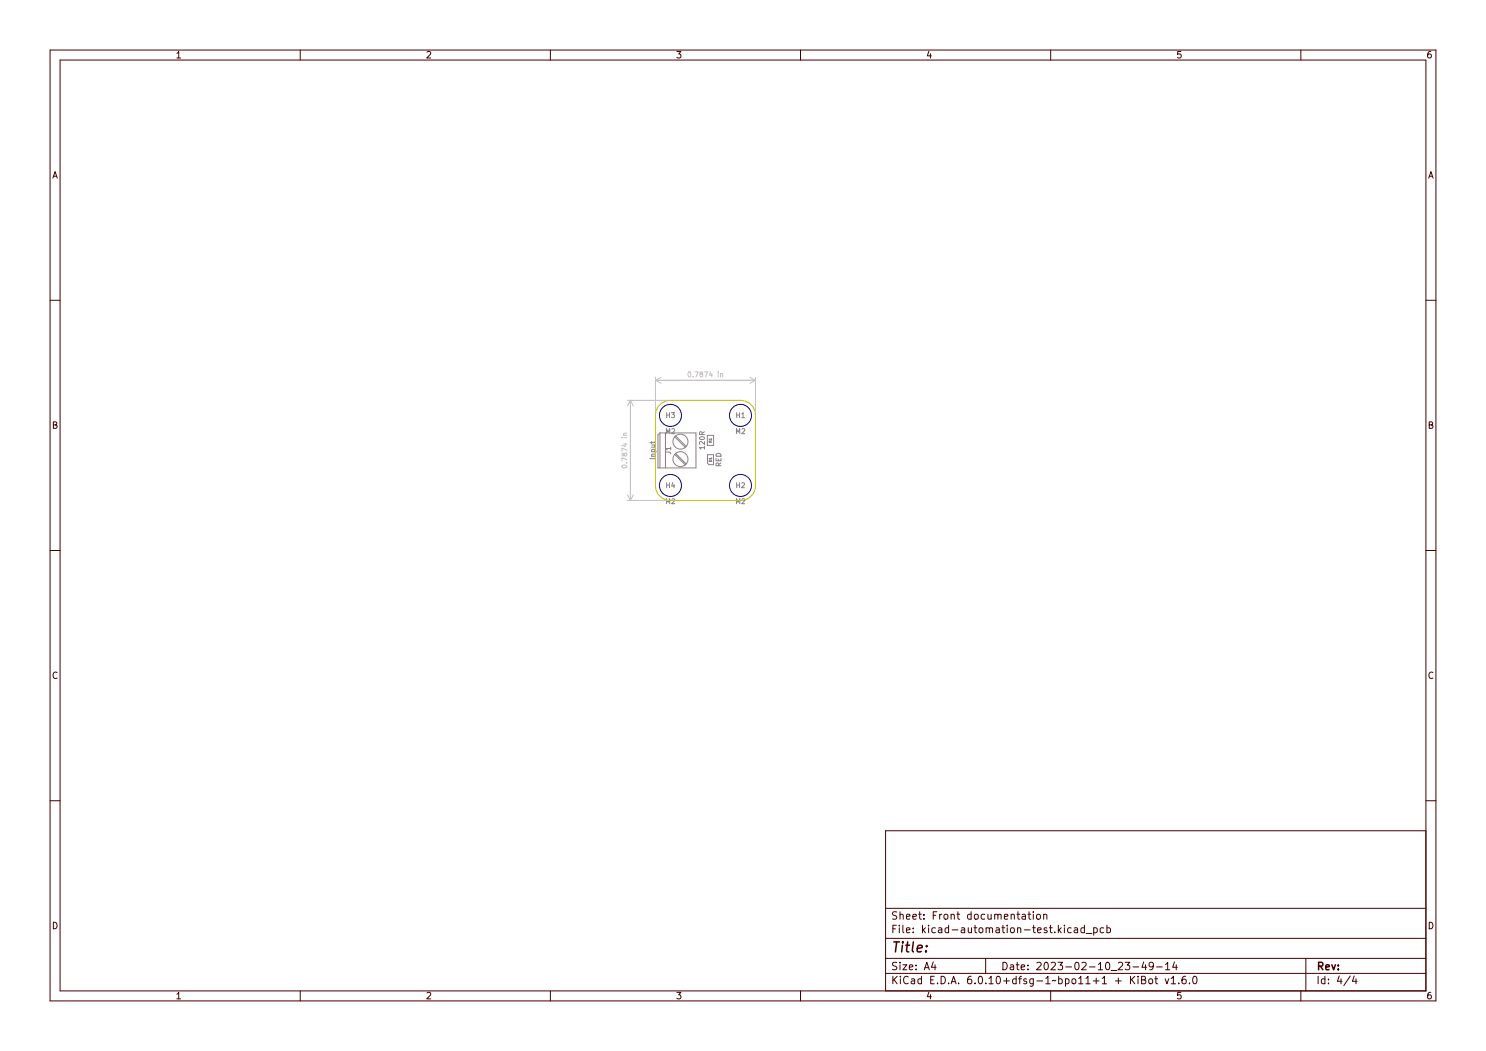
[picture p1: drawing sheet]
<svg xmlns="http://www.w3.org/2000/svg" width="1485mm" height="1050mm" viewBox="0 0 1485 1050" stroke-linecap="round" stroke-linejoin="round" font-family="sans-serif">
<g fill="none" stroke="#848484" stroke-width="1">
<path d="M659 432h36v35h-38v-33zM659 432v35M665 432v35M674 436l11 11M675 435l11 11M699 437a2.4 2.4 0 0 1 3-1 2.4 2.4 0 0 1 2 2 2.4 2.4 0 0 1-3 1 2.4 2.4 0 0 1-2-2zM700 437a2.4 2.4 0 0 1 3-1 2.4 2.4 0 0 1 1 3 2.4 2.4 0 0 1-3 1 2.4 2.4 0 0 1-1-3zM700 433l1-1 1 1 2-1-2 2v1h2h-5zM700 437h1a1.4 1.4 0 0 1 2 0 1.4 1.4 0 0 1 0 2 1.4 1.4 0 0 1-2 0l-1-1zM700 433h1l1 2h-2zM702 434l-1-2-2-1v3h5M704 431l-2 2"/>
<path d="M707 435h6v10h-6zM709 439l2-1v1h-2v1zM711 439h-2M711 438v1M649 458h5M650 457v1h4l1-1v2l-1-1h-4v1zM651 441v1h3l1-1-1 1-3 1h-1v-1h1zM651 445h4h-1l1 2h-4h3v-1v-1h-3zM651 456h3M651 451h5M651 445h3M651 441v2"/>
<path d="M651 449a1.8 1.8 0 0 1 3-1 1.8 1.8 0 0 1 0 3h2h-5zM651 453h4h-3l-1 1 1 1h3h-4zM651 451v-1l1-1h2v2M652 449a1.2 1.2 0 0 1 1 0 1.2 1.2 0 0 1 0 2l-1-1zM654 445v1l-3 1M654 454h-3l1 2M654 441v1h-5M665 452h4l1 1M666 451h4v3h-1l1-2h-1l-3-1v2zM666 447h4v-1v3v-1h-4v1zM670 448h-5l2 1M670 447v2"/>
<path d="M674 454l11 10M675 453l11 10M699 445h5v-1v3v-1h-4v1zM700 441a3 3 0 0 1 4 2v-3v3h-1a2.2 2.2 0 0 0-3-1v1h-1zM704 447h-5l1 2M704 441v3l-4-3-1 1v2M704 446v3M707 454h6v10h-5l-1-1zM709 458l2-1v2l-2-1v1zM709 440l1 1 1-1-1 1 1 1h-2zM709 460h2v1h-2zM709 441h1h-1z"/>
<path d="M710 442v-1l-1-1v2h2M711 458h-2v1M711 457v2M711 440l-1 1M715 458v2h5v-2M716 454a2.7 2.7 0 0 1 3-1 2.7 2.7 0 0 1 1 3h-5zM716 458v2h2v-2v2h2v-2h1v3h-5zM716 454a2.6 2.6 0 0 1 4 0 2.6 2.6 0 0 1 1 3h-5zM717 455l2-1 1 2h-4zM718 459v1M709 460a1.3 1.3 0 0 1 1 0 1.3 1.3 0 0 1 1 1h-2zM716 462h2v1l3-2-2 2v1h2v1h-5z"/>
<path d="M717 463h1v1h-2zM718 465v-2h-2l-1 2h5M720 462l-2 2"/>
<circle cx="702" cy="438" r=".4"/>
<circle cx="680" cy="441" r="7"/>
<circle cx="680" cy="459" r="7"/>
</g>
<path d="M659 404a15 15 0 0 1 11-4h70a15 15 0 0 1 15 15v70a15 15 0 0 1-15 15h-70a15 15 0 0 1-15-15v-70a15 15 0 0 1 4-11z" fill="none" stroke="#c2c200" stroke-width="1"/>
<g fill="none" stroke="#c2c2c2" stroke-width="1">
<path d="M655 377v35M655 380h100M655 380l6 3M661 377l-6 3M688 372a2.4 2.4 0 0 1 3 2 2.4 2.4 0 0 1-2 3l-2-2zM688 372a1.8 1.8 0 0 1 2 2 1.8 1.8 0 0 1-2 2zM692 376h1v1h-1zM695 372h3l-1 5h-1l2-5h-3zM700 372a1.4 1.4 0 0 1 2 0 1.4 1.4 0 0 1-1 2 1.4 1.4 0 0 1 1 2 1.4 1.4 0 0 1-2 0 1.4 1.4 0 0 1 0-2l-1-1zM703 372h3l-1 5h-1l2-5h-3zM709 372h1v3h1l-1 2h-1v-1h-2zM709 372v3h-1z"/>
<path d="M716 373h1v3l2 1h-3l1-1v-2zM717 372h.1M720 373h2v4v-3l-1-1-1 1v3zM749 377l6 3M755 377v35M755 380l-6 3M627 400h40M630 400v100M630 400l-3 6M630 400l3 6M622 438h.1M623 438h3l1-2v3l-1-1h-2l-1 1z"/>
<path d="M623 433l4-1v1h-3l-1 1 1 1h3h-4zM622 456l5 2v1l-5-2v3zM622 448l5 2v1l-5-2v2zM622 445h3l1-1 1 2h-1v2h-1l-3-2zM622 453h1h1a1.4 1.4 0 0 1 2 0 1.4 1.4 0 0 1 0 2 1.4 1.4 0 0 1-2 0 1.4 1.4 0 0 1-2 0 1.4 1.4 0 0 1 0-2zM622 446h3v1zM622 465a2.4 2.4 0 0 1 3-1 2.4 2.4 0 0 1 1 3 2.4 2.4 0 0 1-3 1 2.4 2.4 0 0 1-1-3zM622 465h2a1.4 1.4 0 0 1 2 0 1.4 1.4 0 0 1 0 2 1.4 1.4 0 0 1-2 0l-2-1zM626 462h1h-1zM627 500h40M627 494l3 6M633 494l-3 6"/>
<circle cx="689" cy="374" r=".4"/>
<circle cx="701" cy="375" r="1"/>
<circle cx="701" cy="373" r=".8"/>
<circle cx="623" cy="454" r=".8"/>
<circle cx="625" cy="454" r="1"/>
<circle cx="624" cy="466" r=".4"/>
</g>
<g fill="none" stroke="#000084" stroke-width="1">
<circle cx="670" cy="415" r="11"/>
<circle cx="740" cy="415" r="11"/>
<circle cx="670" cy="485" r="11"/>
<circle cx="740" cy="485" r="11"/>
</g>
<g fill="none" stroke="#480000" stroke-width="1">
<path d="M50 50h1385v950h-1385zM60 60h1365v930h-1365zM300 50v10M550 50v10M800 50v10M1050 50v10M1300 50v10M50 300h10M1425 300h10M50 550h10M1425 550h10M50 800h10"/>
<path d="M1425 800h10M1425 830h-540v160M885 907h540M891 912l3-1 1 1v1a1.6 1.6 0 0 0-3-1 1.5 1.5 0 0 0 0 2 2.5 2.5 0 0 1 3 4 2.5 2.5 0 0 1-4 0v-1a1.7 1.7 0 0 0 2 1 1.7 1.7 0 0 0 1-2 2.3 2.3 0 0 1-3-1 2.3 2.3 0 0 1 0-3zM897 911h1v3l1-1 2 1v5h-1v-4l-1-1-1 1v4h-1zM903 914a2.4 2.4 0 0 1 3-1 2.4 2.4 0 0 1 1 3h-4a2.1 2.1 0 0 0 2 2 2.1 2.1 0 0 0 2-1v1a3 3 0 0 1-4 0 3 3 0 0 1 0-4zM904 914h2v1h-2zM909 914a2.4 2.4 0 0 1 3-1 2.4 2.4 0 0 1 1 3h-4a2.1 2.1 0 0 0 2 2 2.1 2.1 0 0 0 2-1v1a3 3 0 0 1-4 0 3 3 0 0 1 0-4zM910 914h2v1h-2zM916 912h1v1h2v1h-2v3l2 1a1.6 1.6 0 0 1-2 1 1.6 1.6 0 0 1-1-2v-3h-1v-1h1zM922 913h2v2h-2zM922 917h2v2h-2z"/>
<path d="M933 911h4v1h-3v2h3v1h-3v4h-1zM940 913h1v1l1-1h2v1h-2l-1 1v4h-1zM946 914a1.8 1.8 0 0 1 2 2 1.8 1.8 0 0 1-2 2v-2zM951 913h1v1l1-1 2 1v5h-1v-4l-1-1-1 1v4h-1zM958 912h1v1h2v1h-2v3l2 1a1.6 1.6 0 0 1-2 1 1.6 1.6 0 0 1-1-2v-3h-1v-1h1zM970 913h1l1 1v-3h1v8h-1v-1a2.3 2.3 0 0 1-3 0 2.3 2.3 0 0 1 0-3zM970 914a1.8 1.8 0 0 1 2 2 1.8 1.8 0 0 1-2 2v-2zM976 914a1.8 1.8 0 0 1 3 2 1.8 1.8 0 0 1-3 2v-2zM982 914l2-1h1v1a2 2 0 0 0-2 1 2 2 0 0 0 0 2 2 2 0 0 0 2 0v1a2.9 2.9 0 0 1-3 0 2.9 2.9 0 0 1 0-4zM987 913h1v4l1 1 1-1v-4h1v6h-1v-1l-1 1-1-1zM993 913h4l1 6h-1l-1-5v1v4h-1l-1-5v5h-1zM1000 914a2.4 2.4 0 0 1 3-1 2.4 2.4 0 0 1 1 3h-4a2.1 2.1 0 0 0 1 2 2.1 2.1 0 0 0 2-1v1a3 3 0 0 1-4 0 3 3 0 0 1 1-4z"/>
<path d="M1000 914h2l1 1h-3zM1005 913h1v1l1-1 2 1v5h-1v-4l-1-1-1 1v4h-1zM1012 912h1v1h2v1h-2v3l2 1a1.6 1.6 0 0 1-2 1 1.6 1.6 0 0 1-1-2v-3h-1v-1h1zM1017 913a2.5 2.5 0 0 1 3 0 2.5 2.5 0 0 1 1 2v4v-1a1.9 1.9 0 0 1-3 1 1.9 1.9 0 0 1-1-3 1.9 1.9 0 0 1 2-1h2l-1-1h-3zM1018 916a1.3 1.3 0 0 1 2 0 1.3 1.3 0 0 1 0 2 1.3 1.3 0 0 1-2 0zM1024 912h1v1h2v1h-2v3l2 1a1.6 1.6 0 0 1-2 1 1.6 1.6 0 0 1-1-2v-3h-1v-1h1zM1030 913h2v5h2v1h-5v-1h2v-4h-1zM1031 911h1v1h-1zM1037 914a1.8 1.8 0 0 1 2 2 1.8 1.8 0 0 1-2 2l-1-2zM1041 913h1v1l2-1 1 1 1 5h-1v-4l-1-1-2 1v4h-1zM885 937h540M891 925h4v1h-3v2h3v1h-3v3h-1z"/>
<path d="M897 927h2v4h2v1h-4v-1h2v-4h-2zM899 925v1zM903 924h2v7h2v1l-3-1v-6h-1zM909 927a2.4 2.4 0 0 1 3 0 2.4 2.4 0 0 1 1 3h-4a2.1 2.1 0 0 0 2 1 2.1 2.1 0 0 0 2 0v1a3 3 0 0 1-4-1 3 3 0 0 1 0-4zM910 928l2-1v2h-2zM916 927h2v1h-2zM916 931h2v1h-2zM927 925h1v4l2-2h2l-3 2 3 3h-1l-2-3-1 1v2h-1zM933 927h3v4h1v1h-4v-1h2v-4h-2zM935 925h1v1h-1zM940 927h2h1v1a2 2 0 0 0-3 0 2 2 0 0 0 0 3 2 2 0 0 0 3 0v1a2.9 2.9 0 0 1-4-1 2.9 2.9 0 0 1 1-4zM945 927a2.5 2.5 0 0 1 3 0 2.5 2.5 0 0 1 1 2v3h-1v-1a1.9 1.9 0 0 1-2 1 1.9 1.9 0 0 1-1-2 1.9 1.9 0 0 1 2-1h1v-1h-3z"/>
<path d="M946 930a1.3 1.3 0 0 1 2-1 1.3 1.3 0 0 1 0 2 1.3 1.3 0 0 1-2 0zM952 927h1h1v-2h1v7h-1v-1a2.3 2.3 0 0 1-3 1 2.3 2.3 0 0 1 0-4zM952 928a1.8 1.8 0 0 1 2 1 1.8 1.8 0 0 1-2 2v-2zM958 929h2v1h-2zM963 927a2.5 2.5 0 0 1 3 0 2.5 2.5 0 0 1 1 2v3h-1v-1a1.9 1.9 0 0 1-2 1 1.9 1.9 0 0 1-1-2 1.9 1.9 0 0 1 2-1h1v-1h-3zM964 930a1.3 1.3 0 0 1 2-1 1.3 1.3 0 0 1 0 2 1.3 1.3 0 0 1-2 0zM969 927h1v4h1l1-1v-3h1v5h-1v-1l-1 1h-1zM976 925h1v2h2h-2v4h2a1.6 1.6 0 0 1-2 1 1.6 1.6 0 0 1-1-2v-3h-1h1zM982 928a1.8 1.8 0 0 1 3 1 1.8 1.8 0 0 1-3 2v-2zM987 927h4l1 5h-1l-1-5v1v4h-1l-1-5v5h-1zM993 927a2.5 2.5 0 0 1 3 0 2.5 2.5 0 0 1 1 2v3h-1v-1a1.9 1.9 0 0 1-2 1 1.9 1.9 0 0 1-1-2 1.9 1.9 0 0 1 2-1h1v-1h-3zM994 930a1.3 1.3 0 0 1 2-1 1.3 1.3 0 0 1 0 2 1.3 1.3 0 0 1-2 0z"/>
<path d="M1000 925h1v2h2h-2v4h2a1.6 1.6 0 0 1-2 1 1.6 1.6 0 0 1-1-2v-3h-1h1zM1006 927h2v4h2v1h-5v-1h2v-4h-1zM1007 925h1v1h-1zM1012 928a1.8 1.8 0 0 1 3 1 1.8 1.8 0 0 1-3 2v-2zM1017 927h1h2h1v5l-1-4-1-1-1 1v4h-1zM1024 929h3v1h-3zM1030 925h1v2h2h-2v4h2a1.6 1.6 0 0 1-2 1 1.6 1.6 0 0 1-1-2v-3h-1h1zM1036 927a2.4 2.4 0 0 1 3 0 2.4 2.4 0 0 1 1 3h-4a2.1 2.1 0 0 0 1 1 2.1 2.1 0 0 0 3 0v1a3 3 0 0 1-4-1 3 3 0 0 1 0-4zM1036 928l2-1 1 2h-3zM1042 927h3v1a1.3 1.3 0 0 0-2-1 1.3 1.3 0 0 0 0 2 2.1 2.1 0 0 1 2 2 2.1 2.1 0 0 1-3 1l-1-1a1.3 1.3 0 0 0 2 1 1.3 1.3 0 0 0 1-2l-2-1zM1048 925h1v2h2h-2v4h2a1.6 1.6 0 0 1-1 1 1.6 1.6 0 0 1-2-2v-3h-1h1zM1055 931h1v1h-1z"/>
<path d="M1060 925h1v4l2-2h1l-2 2 2 3h-1l-2-3v1v2h-1zM1066 927h2v4h2v1h-5v-1h2v-4h-1zM1067 925h1v1h-1zM1072 927h3h1v1a2 2 0 0 0-3 0 2 2 0 0 0 0 3 2 2 0 0 0 3 0v1a2.9 2.9 0 0 1-4-1 2.9 2.9 0 0 1 0-4zM1078 927a2.5 2.5 0 0 1 2 0 2.5 2.5 0 0 1 2 2v3h-1v-1a1.9 1.9 0 0 1-3 1 1.9 1.9 0 0 1-1-2 1.9 1.9 0 0 1 3-1h1l-1-1h-2zM1078 930a1.3 1.3 0 0 1 2-1 1.3 1.3 0 0 1 0 2 1.3 1.3 0 0 1-1 0zM1084 927h2h1v-2h1v7h-1v-1a2.3 2.3 0 0 1-3 1 2.3 2.3 0 0 1-1-4zM1085 928a1.8 1.8 0 0 1 2 1 1.8 1.8 0 0 1-2 2l-1-2zM1089 934h6zM1095 927h1a2.3 2.3 0 0 1 4 0 2.3 2.3 0 0 1 0 3l-1 2-3-1v3h-1zM1097 928a1.8 1.8 0 0 1 2 1 1.8 1.8 0 0 1-2 2l-1-2zM1102 927h3h1v1a2 2 0 0 0-3 0 2 2 0 0 0 0 3 2 2 0 0 0 3 0v1a2.9 2.9 0 0 1-4-1 2.9 2.9 0 0 1 0-4z"/>
<path d="M1108 925v2a2.3 2.3 0 0 1 4 0 2.3 2.3 0 0 1 0 3l-1 2-3-1v1zM1109 928a1.8 1.8 0 0 1 2 1 1.8 1.8 0 0 1-2 2l-1-2zM885 957h540M985 957v15M1305 957v33M885 972h540M891 976h1v3l3-3h1l-3 3 3 4h-1l-3-4v1v3h-1zM891 962h3h1v1a1.6 1.6 0 0 0-3-1 1.5 1.5 0 0 0 0 3 2.5 2.5 0 0 1 3 3 2.5 2.5 0 0 1-4 1v-1a1.7 1.7 0 0 0 2 1 1.7 1.7 0 0 0 1-3 2.3 2.3 0 0 1-3-1 2.3 2.3 0 0 1 0-3zM897 964h2v4h2v1h-4v-1h2v-4h-2zM897 978h2v4h2v1h-4v-1h2v-4h-2zM899 961v2zM899 975v2z"/>
<path d="M903 964h4l-3 4h3v1h-4l3-5h-3zM904 976h2h1v1a2.8 2.8 0 0 0-4 2 2.8 2.8 0 0 0 3 3h1v1a4 4 0 0 1-4-1 4 4 0 0 1 0-5zM909 978a2.5 2.5 0 0 1 3 0 2.5 2.5 0 0 1 1 2v3h-1v-1a1.9 1.9 0 0 1-2 1 1.9 1.9 0 0 1-1-2 1.9 1.9 0 0 1 2-1h1v-1h-3zM909 964a2.4 2.4 0 0 1 3 0 2.4 2.4 0 0 1 1 3h-4a2.1 2.1 0 0 0 2 1 2.1 2.1 0 0 0 2 0v1a3 3 0 0 1-4-1 3 3 0 0 1 0-4zM910 965l2-1v2h-2zM915 978h2h1v-3h1v8h-1v-1a2.3 2.3 0 0 1-3 1 2.3 2.3 0 0 1 0-4zM916 979a1.8 1.8 0 0 1 2 1 1.8 1.8 0 0 1-2 2v-2zM916 964h2v1h-2zM916 968h2v1h-2zM927 976h4v1h-3v2h3v1h-3v2h3v1h-4zM928 962h2l2 7h-1l-1-2h-2l-1 2h-1zM929 963l1 3h-2z"/>
<path d="M935 962h2v5h1h-1v2h-1v-2h-3zM936 963v4h-3zM939 976a3 3 0 0 1 4 2v4a4 4 0 0 1-4 1zM940 977a2.8 2.8 0 0 1 2 2 2.8 2.8 0 0 1-2 3zM953 976h1l2 7h-1l-1-2h-2l-1 2h-1zM953 977l1 3h-2zM970 976h2l1 1h-3v2a2.3 2.3 0 0 1 3 1 2.3 2.3 0 0 1-1 3 2.3 2.3 0 0 1-3-2v-3zM982 976a2.8 2.8 0 0 1 3 1 2.8 2.8 0 0 1 1 3 2.6 2.6 0 0 1-3 3 2.6 2.6 0 0 1-2-4zM982 977h1a3 3 0 0 1 1 5 3 3 0 0 1-2-5zM993 976h3v6h2v1h-4v-1h1v-5h-2zM1000 976a2.8 2.8 0 0 1 3 1 2.8 2.8 0 0 1 1 3 2.6 2.6 0 0 1-3 3 2.6 2.6 0 0 1-2-4zM1000 977h1a3 3 0 0 1 1 5 3 3 0 0 1-2-5z"/>
<path d="M1001 962a3 3 0 0 1 4 2v4a4 4 0 0 1-4 1zM1002 963a2.8 2.8 0 0 1 2 2 2.8 2.8 0 0 1-2 3zM1005 980h2v-3h1v3h2h-2v3h-1v-3h-2zM1007 964a2.5 2.5 0 0 1 3 0 2.5 2.5 0 0 1 1 2v3h-1v-1a1.9 1.9 0 0 1-2 1 1.9 1.9 0 0 1-1-2 1.9 1.9 0 0 1 2-1h1v-1h-3zM1008 967a1.3 1.3 0 0 1 2-1 1.3 1.3 0 0 1 0 2 1.3 1.3 0 0 1-2 0zM1012 978h1h1v-3h1v8h-1v-1a2.3 2.3 0 0 1-3 1 2.3 2.3 0 0 1 0-4zM1012 979a1.8 1.8 0 0 1 2 1 1.8 1.8 0 0 1-2 2v-2zM1014 962h1v2h2h-2v4h2a1.6 1.6 0 0 1-2 1 1.6 1.6 0 0 1-1-2v-3h-1h1zM1017 978h2v-2a1.5 1.5 0 0 1 1 0 1.5 1.5 0 0 1 1 0l-1 1v1h1h-1v5h-1v-5h-2zM1019 964a2.4 2.4 0 0 1 3 0 2.4 2.4 0 0 1 1 3h-4a2.1 2.1 0 0 0 2 1 2.1 2.1 0 0 0 2 0v1a3 3 0 0 1-4-1 3 3 0 0 1 0-4zM1020 965l2-1v2h-2zM1024 978h3v1a1.3 1.3 0 0 0-2-1 1.3 1.3 0 0 0 0 2 2.1 2.1 0 0 1 2 2 2.1 2.1 0 0 1-3 1l-1-1a1.3 1.3 0 0 0 2 1 1.3 1.3 0 0 0 1-2l-2-1z"/>
<path d="M1026 964h2v1h-2zM1026 968h2v1h-2zM1030 978h1h2v5a2.5 2.5 0 0 1-3 2v-1h2l1-2a2.3 2.3 0 0 1-4 0 2.3 2.3 0 0 1 0-3zM1030 979a1.8 1.8 0 0 1 3 1 1.8 1.8 0 0 1-3 2v-2zM1036 980h3v1h-3zM1037 962a2.7 2.7 0 0 1 4 1 2.7 2.7 0 0 1-2 4l-1 1h3v1h-4l1-2a2.5 2.5 0 0 0 1-4h-2zM1042 976h2v6h2v1h-4v-1h1v-5h-1zM1044 962a2.8 2.8 0 0 1 3 1 2.8 2.8 0 0 1 0 3 2.6 2.6 0 0 1-2 3 2.6 2.6 0 0 1-2-4zM1044 963a3 3 0 0 1 2 5 3 3 0 0 1-2-5zM1047 980l5-1v1l-1 1-3-1-1 1zM1049 962a2.7 2.7 0 0 1 4 1 2.7 2.7 0 0 1-2 4l-1 1h3v1h-4l1-2a2.5 2.5 0 0 0 1-4h-2zM1053 975h1v3a2.3 2.3 0 0 1 3 0 2.3 2.3 0 0 1 1 3l-2 2-2-1v1h-1z"/>
<path d="M1055 979a1.8 1.8 0 0 1 2 1 1.8 1.8 0 0 1-2 2l-1-2zM1055 962a2.2 2.2 0 0 1 3 0 2.2 2.2 0 0 1 0 3 2.4 2.4 0 0 1 1 4 2.4 2.4 0 0 1-4 0v-1a1.8 1.8 0 0 0 2 0 1.8 1.8 0 0 0 0-2h-1v-1a1.4 1.4 0 0 0 2-1 1.4 1.4 0 0 0-1-2 1.4 1.4 0 0 0-2 1zM1059 978h1a2.3 2.3 0 0 1 3 0 2.3 2.3 0 0 1 1 3l-2 2-2-1v3h-1zM1061 979a1.8 1.8 0 0 1 2 1 1.8 1.8 0 0 1-2 2l-1-2zM1062 966h2v1h-2zM1067 979a1.8 1.8 0 0 1 2 1 1.8 1.8 0 0 1-2 2l-1-2zM1068 962a2.8 2.8 0 0 1 3 1 2.8 2.8 0 0 1 0 3 2.6 2.6 0 0 1-2 3 2.6 2.6 0 0 1-2-4zM1068 963a3 3 0 0 1 2 5 3 3 0 0 1-2-5zM1072 976h2v6h2v1h-4v-1h1v-5h-1zM1073 962a2.7 2.7 0 0 1 4 1 2.7 2.7 0 0 1-2 4l-1 1h3v1h-4l1-2a2.5 2.5 0 0 0 1-4h-2zM1078 976h2v6h2v1h-4v-1h1v-5h-1zM1080 966h2v1h-2z"/>
<path d="M1083 980h2v-3h1v3h2h-2v3h-1v-3h-2zM1085 962h3v6h1v1h-4v-1h2v-5h-2zM1090 976h2v6h2v1h-4v-1h1v-5h-1zM1092 962a2.8 2.8 0 0 1 3 1 2.8 2.8 0 0 1 1 3 2.6 2.6 0 0 1-3 3 2.6 2.6 0 0 1-2-4zM1092 963h1a3 3 0 0 1 1 5 3 3 0 0 1-2-5zM1096 971h6zM1101 980h2v-3h1v3h2h-2v3h-1v-3h-2zM1103 962a2.7 2.7 0 0 1 4 1 2.7 2.7 0 0 1-2 4l-1 1h3v1h-4l1-2a2.5 2.5 0 0 0 1-4h-2zM1109 962a2.2 2.2 0 0 1 3 0 2.2 2.2 0 0 1 0 3 2.4 2.4 0 0 1 1 4 2.4 2.4 0 0 1-4 0v-1a1.8 1.8 0 0 0 3 0 1.8 1.8 0 0 0 0-2h-2v-1a1.4 1.4 0 0 0 2-1 1.4 1.4 0 0 0 0-2 1.4 1.4 0 0 0-2 1h-1zM1113 976h1v3l3-3h2l-3 3 3 4h-2l-2-4-1 1v3h-1zM1116 966h3v1h-3zM1120 978h2v4h2v1h-4v-1h1v-4h-1z"/>
<path d="M1121 975h1v2h-1zM1124 962h1v5h1h-1v2h-1v-2h-3zM1124 963v4h-2zM1125 976h3a1.8 1.8 0 0 1 2 1 1.8 1.8 0 0 1-1 2 2 2 0 0 1 1 3 2 2 0 0 1-2 1h-3zM1126 980h2a1.4 1.4 0 0 1 1 1 1.4 1.4 0 0 1-1 1h-2zM1126 977h3v1l-3 1zM1127 962a2.8 2.8 0 0 1 4 0 2.8 2.8 0 0 1 1 4 2.9 2.9 0 0 1-5 3v-1h3l1-2a2.3 2.3 0 0 1-4 0 2.3 2.3 0 0 1 0-4zM1133 979a1.8 1.8 0 0 1 2 1 1.8 1.8 0 0 1-2 2l-1-2zM1134 966h3v1h-3zM1139 976h1v2h2h-2v4h2a1.6 1.6 0 0 1-2 1 1.6 1.6 0 0 1-1-2v-3h-2h2zM1140 962h2v6h2v1h-4v-1h1v-5h-1zM1148 962h1v5h1h-1v2h-1v-2h-3z"/>
<path d="M1148 963v4h-2zM1149 978h1l2 4 1-4h1l-2 5h-1zM1156 966h5M1156 976h3v6h1v1h-4v-1h2v-5h-2zM1165 963l2-2v8M1165 969h4M1168 976h3l1 1h-3l-1 2a2.3 2.3 0 0 1 4 1 2.3 2.3 0 0 1-1 3 2.3 2.3 0 0 1-3-2v-3zM1174 961l-2 5h4M1175 964v5M1180 976a2.8 2.8 0 0 1 4 1 2.8 2.8 0 0 1 0 3 2.6 2.6 0 0 1-3 3 2.6 2.6 0 0 1-2-4zM1181 977a3 3 0 0 1 2 5h-1a3 3 0 0 1-1-5zM1192 976l2-1a4 4 0 0 1 2 4 4 4 0 0 1-2 4l-2-1v-2z"/>
<path d="M1316 976h4v1h-2v5h2v1h-4v-1h1v-5h-1zM1322 978h2h1v-3h1v8h-1v-1a2.3 2.3 0 0 1-3 1 2.3 2.3 0 0 1 0-4zM1323 979a1.8 1.8 0 0 1 2 1 1.8 1.8 0 0 1-2 2l-1-2zM1329 978h1v1h-1zM1342 976h1v5h1h-1v2h-1v-2h-3zM1342 977v4h-2zM1349 976h1l-4 8h-1zM1354 976h2v5v2h-1v-2h-4zM1355 977v4h-3zM300 990v10M550 990v10M800 990v10"/>
<path d="M910 981a1.3 1.3 0 0 1 2-1 1.3 1.3 0 0 1 0 2 1.3 1.3 0 0 1-2 0zM934 982h2v1h-2zM946 982h2v1h-2zM958 982h2v1h-2zM977 982h1v1h-1zM989 982h1v1h-1zM1050 990v10M1163 982h1v1h-1zM1175 982h1v1h-1zM1189 982v1M1300 990v10M1329 982h1v1h-1z"/>
<circle cx="947" cy="916" r="2.7"/>
<circle cx="977" cy="916" r="2.7"/>
<circle cx="1037" cy="916" r="2.7"/>
<circle cx="983" cy="929" r="2.7"/>
<circle cx="1013" cy="929" r="2.7"/>
<circle cx="983" cy="979" r=".7"/>
<circle cx="1001" cy="979" r=".7"/>
<circle cx="1045" cy="965" r=".7"/>
<circle cx="1069" cy="965" r=".7"/>
<circle cx="1093" cy="965" r=".7"/>
<circle cx="1129" cy="964" r="1.6"/>
<circle cx="1182" cy="979" r=".7"/>
<circle cx="971" cy="981" r="1.6"/>
<circle cx="1067" cy="980" r="2.7"/>
<circle cx="1134" cy="980" r="2.7"/>
<circle cx="1170" cy="981" r="1.6"/>
</g>
<g fill="none" stroke="#480000" stroke-width="1.5">
<path d="M890 942h8v1h-3v8h-2v-8h-3zM900 944h3v6h2v1h-6v-1h2v-5h-1zM901 941h2v2h-2zM909 942h1v2h3v1h-3v5h3v1h-3l-1-1v-5h-2v-1h2zM915 941h3v8l1 1h2v1h-3l-1-1v-8h-2zM924 945a3 3 0 0 1 4-1 3 3 0 0 1 1 4h-5a2.8 2.8 0 0 0 2 3 2.8 2.8 0 0 0 3-1v1a4 4 0 0 1-5-1 4 4 0 0 1 0-5zM925 945h2l1 2h-4zM933 944h2v2h-2zM933 949h2v2h-2zM1316 962h2a2 2 0 0 1 2 1 2 2 0 0 1-1 3l2 3h-1l-2-3h-1v3h-1zM1317 963h1a1.3 1.3 0 0 1 1 1 1.3 1.3 0 0 1-1 1h-1zM1322 964a2.4 2.4 0 0 1 3 0 2.4 2.4 0 0 1 1 3h-4a2.1 2.1 0 0 0 2 1 2.1 2.1 0 0 0 2 0v1a3 3 0 0 1-4-1 3 3 0 0 1 0-4z"/>
<path d="M1323 965l2-1v2h-3zM1327 964h1l2 4 1-4h1l-2 5h-1zM1335 964h1v1h-1zM1335 968h1v1h-1z"/>
</g>
<text font-size="13.3" fill="#480000" x="890" y="951">Title:</text>
<g font-size="10" fill="#480000">
<text x="890" y="919">Sheet: Front documentation</text>
<text x="890" y="932">File: kicad-automation-test.kicad_pcb</text>
<text x="890" y="969">Size: A4</text>
<text x="1000" y="969">Date: 2023-02-10_23-49-14</text>
<text x="1315" y="969">Rev:</text>
<text x="890" y="983">KiCad E.D.A. 6.0.10+dfsg-1~bpo11+1 + KiBot v1.6.0</text>
<text x="1315" y="983">Id: 4/4</text>
</g>
<g font-size="8.7" fill="#480000">
<text x="175" y="58">1</text>
<text x="425" y="58">2</text>
<text x="675" y="58">3</text>
<text x="925" y="58">4</text>
<text x="1175" y="58">5</text>
<text x="1425" y="58">6</text>
<text x="52" y="178">A</text>
<text x="1427" y="178">A</text>
<text x="52" y="428">B</text>
<text x="1427" y="428">B</text>
<text x="52" y="678">C</text>
<text x="1427" y="678">C</text>
<text x="52" y="928">D</text>
<text x="1427" y="928">D</text>
<text x="175" y="998">1</text>
<text x="425" y="998">2</text>
<text x="675" y="998">3</text>
<text x="925" y="998">4</text>
<text x="1175" y="998">5</text>
<text x="1425" y="998">6</text>
</g>
<g font-size="6.7" fill="#c2c2c2">
<text x="687" y="377">0.7874 in</text>
<text x="627" y="468" transform="rotate(-90 627 468)">0.7874 in</text>
</g>
<g font-size="6.7" fill="#848484">
<text x="666" y="417">H3</text>
<text x="736" y="417">H1</text>
<text x="666" y="433">M2</text>
<text x="736" y="433">M2</text>
<text x="666" y="487">H4</text>
<text x="736" y="487">H2</text>
<text x="666" y="503">M2</text>
<text x="736" y="503">M2</text>
</g>
</svg>
